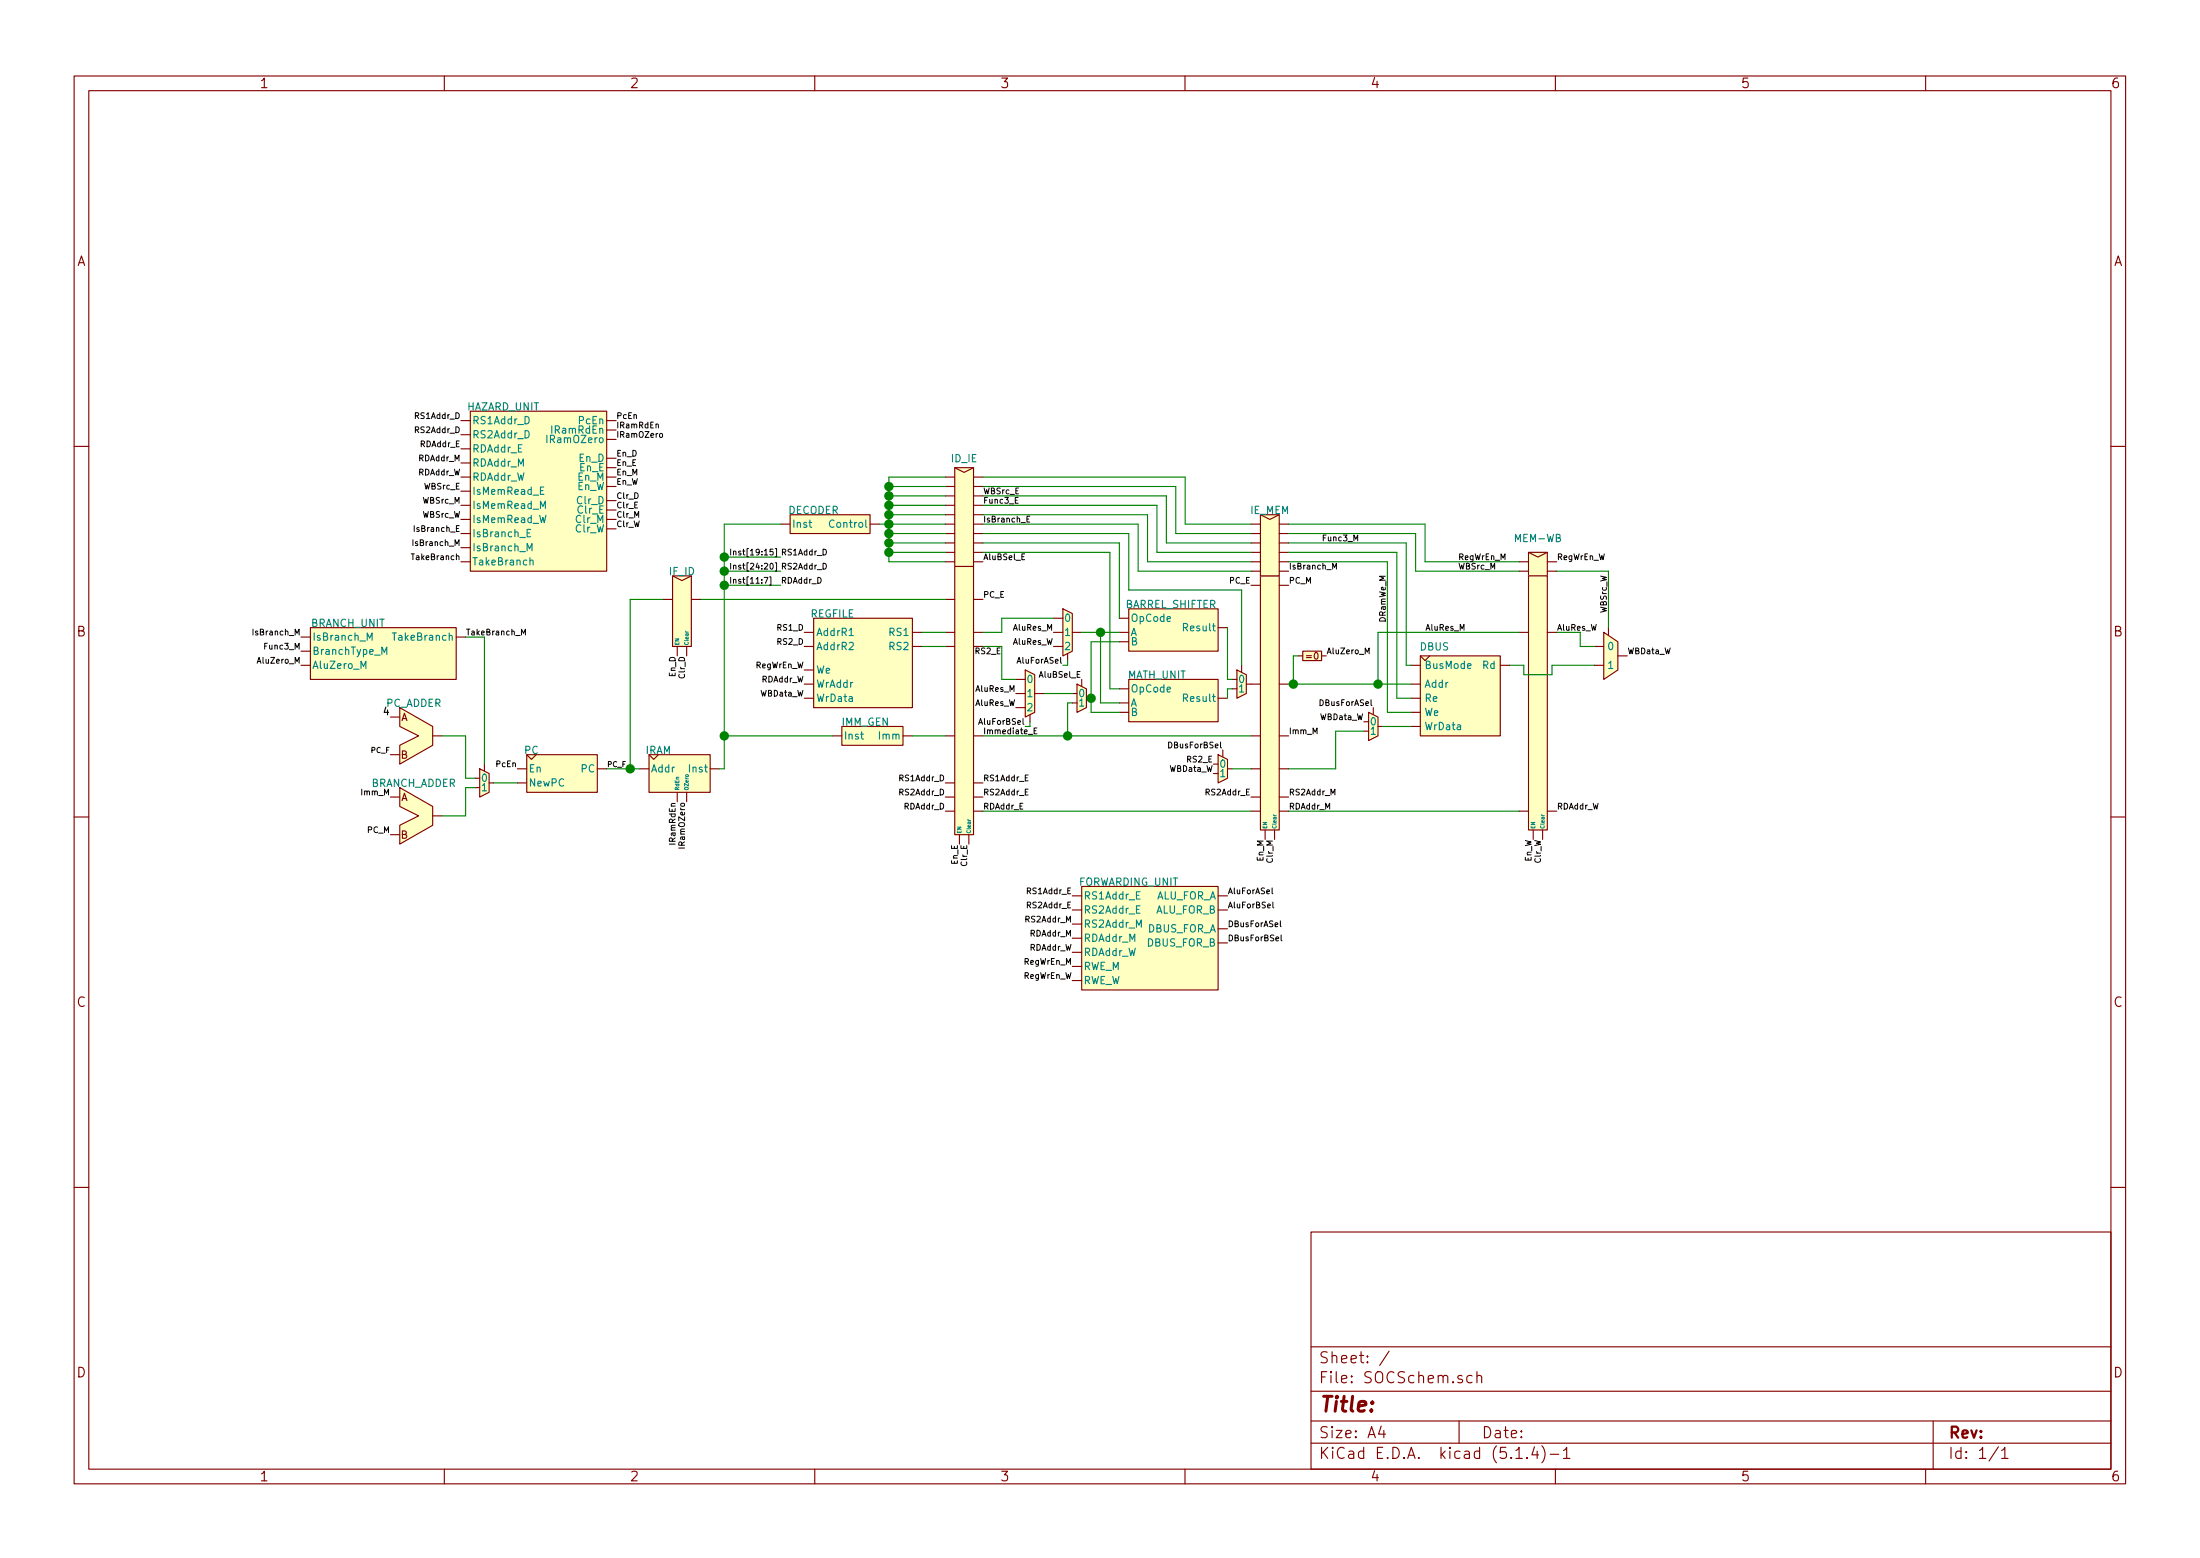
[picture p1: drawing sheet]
<svg xmlns="http://www.w3.org/2000/svg" width="297mm" height="210mm" viewBox="0 0 297 210" stroke-linecap="round" stroke-linejoin="round" font-family="sans-serif">
<g fill="none" stroke="#840000" stroke-width=".15">
<path d="M10 10.3h277v189.9h-277zM12 12.2h273v186.1h-273zM60 10.3v1.9M110 10.3v1.9M160 10.3v1.9M210 10.3v1.9M260 10.3v1.9M62.2 56.8h1.3M62.2 58.7h1.3M63.5 55.5h18.4v21.6h-18.4zM81.9 59.3h1.3M81.9 58h1.3"/>
<path d="M81.9 56.8h1.3M10 60.2h2M62.2 75.8h1.3M62.2 70.1h1.3M62.2 64.4h1.3M62.2 72h1.3M62.2 73.9h1.3M62.2 66.3h1.3M62.2 68.2h1.3M62.2 60.6h1.3M62.2 62.5h1.3M81.9 67.6h1.3"/>
<path d="M81.9 68.8h1.3M81.9 70.1h1.3M81.9 71.4h1.3M81.9 61.8h1.3M81.9 63.1h1.3M81.9 64.4h1.3M81.9 65.7h1.3M90.8 77.7h2.5v9.5h-2.5zM90.8 77.7l1.3 .7 1.2-.7M105.4 70.7h1.3M106.7 69.5h10.8v2.5h-10.8zM117.5 70.7h1.2"/>
<path d="M127.6 75.8h1.3M127.6 64.4h1.3M127.6 65.7h1.3M127.6 72h1.3M127.6 68.2h1.3M127.6 74.5h1.3M127.6 73.3h1.3M127.6 70.7h1.3M127.6 69.5h1.3M127.6 66.9h1.3M128.9 63.1h2.5v13.3h-2.5zM128.9 76.4h2.5v36.2h-2.5z"/>
<path d="M128.9 63.1l1.3 .6 1.2-.6M131.4 75.8h1.3M131.4 64.4h1.3M131.4 65.7h1.3M131.4 72h1.3M131.4 68.2h1.3M131.4 74.5h1.3M131.4 73.3h1.3M131.4 70.7h1.3M131.4 69.5h1.3M131.4 66.9h1.3M168.9 77.1h1.3"/>
<path d="M168.9 75.8h1.3M168.9 72h1.3M168.9 74.5h1.3M168.9 73.3h1.3M168.9 70.7h1.3M168.9 79h1.3M170.2 77.7h2.5v34.3h-2.5zM170.2 69.5h2.5v8.2h-2.5zM170.2 69.5l1.2 .6 1.3-.6M172.7 77.1h1.3M172.7 75.8h1.3M172.7 72h1.3"/>
<path d="M172.7 74.5h1.3M172.7 73.3h1.3M172.7 70.7h1.3M172.7 79h1.3M205.1 77.1h1.3M205.1 75.8h1.3M206.4 74.5h2.5v3.2h-2.5zM206.4 77.7h2.5v34.3h-2.5zM206.4 74.5l1.2 .7 1.3-.7M208.9 77.1h1.3M208.9 75.8h1.3M285 60.2h2"/>
<path d="M40.6 89.8h1.3M40.6 87.9h1.3M40.6 86h1.3M41.9 84.7h19.7v7h-19.7zM52.7 96.8h1.3M54 95.5l4.4 2.5v2.6l-4.4 2.5v-2.5l2.5-1.3-2.5-1.3zM58.4 99.3h1.3M61.6 86h1.3M89.5 80.9h1.3M91.4 87.2v1.3M92.7 87.2v1.3M93.3 80.9h1.3"/>
<path d="M108.6 92.3h1.3M108.6 94.2h1.3M108.6 87.2h1.3M108.6 85.3h1.3M108.6 90.4h1.3M109.9 83.4h13.3v12.1h-13.3zM112.4 99.3h1.3M113.7 98h8.2v2.6h-8.2zM121.9 99.3h1.3M123.2 87.2h1.3M123.2 85.3h1.3M127.6 87.2h1.3"/>
<path d="M127.6 85.3h1.3M127.6 99.3h1.3M127.6 80.9h1.3M131.4 87.2h1.3M131.4 85.3h1.3M131.4 99.3h1.3M131.4 80.9h1.3M137.2 91.7h1.2M137.2 93.6h1.2M137.2 95.5h1.2M138.4 90.4l1.3 .7v5l-1.3 .7zM139.1 96.5v.9"/>
<path d="M139.7 93.6h1.3M142.2 87.2h1.3M142.2 85.3h1.3M142.2 83.4h1.3M143.5 82.2l1.3 .6v5.1l-1.3 .6zM144.1 88.2v.9M144.8 85.3h1.2M144.8 94.9h.6M144.8 93.6h.6M145.4 92.3l1.3 .7v2.5l-1.3 .6zM146 91.7v.9M146.7 94.2h.6"/>
<path d="M151.1 96.1h1.3M151.1 93h1.3M151.1 85.3h1.3M151.1 86.6h1.3M151.1 83.4h1.3M151.1 94.9h1.3M152.4 82.2h12.1v5.7h-12.1zM152.4 91.7h12.1v5.7h-12.1zM164.5 94.2h1.2M164.5 84.7h1.2M166.4 91.7h.6M166.4 93h.6"/>
<path d="M167 90.4l1.3 .7v2.5l-1.3 .6zM167.6 89.8v.9M168.3 92.3h1.9M168.9 99.3h1.3M172.7 92.3h1.3M172.7 99.3h1.3M175.3 88.5h.6M175.9 87.9h2.5v1.2h-2.5zM178.4 88.5h.7M184.1 97.4h.7M184.1 98.7h.7M184.8 96.1l1.3 .7v2.5l-1.3 .6z"/>
<path d="M185.4 95.5v.9M186.1 98h.6M190.5 92.3h1.3M190.5 89.8h1.3M190.5 94.2h1.3M190.5 96.1h1.3M190.5 98h1.3M191.8 88.5h10.8v10.8h-10.8zM191.8 88.5l.6 .6 .6-.6M202.6 89.8h1.2M205.1 85.3h1.3M208.9 85.3h1.3"/>
<path d="M215.3 89.8h1.2M215.3 87.2h1.2M216.5 85.3l1.9 1.3v3.8l-1.9 1.3zM217.2 84.7v1M218.4 88.5h1.3M10 110.3h2M52.7 101.8h1.3M52.7 112.6h1.3M52.7 107.6h1.3M54 106.3l4.4 2.5v2.6l-4.4 2.5v-2.5l2.5-1.3-2.5-1.3zM58.4 110.1h1.3M64.1 105h.7"/>
<path d="M64.1 106.3h.7M64.8 103.8l1.2 .6v2.5l-1.2 .7zM65.4 103.1v.9M66 105.7h.7M69.8 105.7h1.3M69.8 103.8h1.3M71.1 101.8h9.5v5.1h-9.5zM71.1 101.8l.7 .7 .6-.7M80.6 103.8h1.3M86.4 103.8h1.2M87.6 101.8h8.3v5.1h-8.3zM87.6 101.8l.7 .7 .6-.7"/>
<path d="M91.4 106.9v1.3M92.7 106.9v1.3M95.9 103.8h1.3M127.6 105.7h1.3M127.6 109.5h1.3M127.6 107.6h1.3M129.5 112.6v1.3M130.8 112.6v1.3M131.4 105.7h1.3M131.4 109.5h1.3M131.4 107.6h1.3M146 119.6h18.5v14h-18.5z"/>
<path d="M163.8 103.1h.7M163.8 104.4h.7M164.5 101.8l1.2 .7v2.5l-1.2 .7zM165.1 101.2v.9M165.7 103.8h.7M168.9 109.5h1.3M168.9 103.8h1.3M168.9 107.6h1.3M170.8 112v1.3M172.1 112v1.3M172.7 109.5h1.3M172.7 103.8h1.3"/>
<path d="M172.7 107.6h1.3M205.1 109.5h1.3M207 112v1.3M208.3 112v1.3M208.9 109.5h1.3M285 110.3h2M144.8 120.9h1.2M144.8 122.8h1.2M144.8 126.6h1.2M144.8 128.5h1.2M144.8 124.7h1.2M144.8 130.4h1.2"/>
<path d="M144.8 132.3h1.2M164.5 120.9h1.2M164.5 122.8h1.2M164.5 125.3h1.2M164.5 127.2h1.2M10 160.2h2M177 166.3h108v32h-108zM285 160.2h2M60 198.3v1.9M110 198.3v1.9M160 198.3v1.9M177 194.8h108"/>
<path d="M177 191.8h108M177 187.8h108M177 181.8h108M186.5 192.5l-.4 1h1M186.8 193v1M187.6 182.3l-1.3 2M197 191.8v3M198.8 185.7l-.5-.1-.3 .3 .1 .6 .2 .1 .5-.1M199.4 185.7a.38 .38 0 0 1 .7 .1v.8M199.4 185.1v1.5M204.7 196.8h.8M206.2 196.7v.1l-.1-.1h.1v.1"/>
<path d="M207.2 195.2l-.4 1.1h.9M207.5 195.8v1M208.2 195.1a1.71 1.71 0 0 1 0 2.3M209.3 196.3h1.2M210 198.3v1.9M211.1 195.8l.3-.3 .1-.2v1.5M211.1 196.8h.9M260 198.3v1.9M261 191.8v6.5M269.8 195.2l-1.2 2M270.3 195.8l.3-.3 .1-.2v1.5M270.3 196.8h.8"/>
</g>
<g fill="#ffffc2" stroke="#ffffc2" stroke-width=".14">
<path d="M64.8 103.8l1.2 .6v2.5l-1.2 .7z"/>
<path d="M191.8 88.5h10.8v10.8h-10.8z"/>
<path d="M41.9 84.7h19.7v7h-19.7z"/>
<path d="M216.5 85.3l1.9 1.3v3.8l-1.9 1.3z"/>
<path d="M167 90.4l1.3 .7v2.5l-1.3 .6z"/>
<path d="M206.4 74.5h2.5v3.2h-2.5z"/>
<path d="M206.4 77.7h2.5v34.3h-2.5z"/>
<path d="M146 119.6h18.5v14h-18.5z"/>
<path d="M87.6 101.8h8.3v5.1h-8.3z"/>
<path d="M54 95.5l4.4 2.5v2.6l-4.4 2.5v-2.5l2.5-1.3-2.5-1.3z"/>
<path d="M54 106.3l4.4 2.5v2.6l-4.4 2.5v-2.5l2.5-1.3-2.5-1.3z"/>
<path d="M63.5 55.5h18.4v21.6h-18.4z"/>
<path d="M90.8 77.7h2.5v9.5h-2.5z"/>
<path d="M128.9 63.1h2.5v13.3h-2.5z"/>
<path d="M128.9 76.4h2.5v36.2h-2.5z"/>
<path d="M106.7 69.5h10.8v2.5h-10.8z"/>
<path d="M152.4 82.2h12.1v5.7h-12.1z"/>
<path d="M152.4 91.7h12.1v5.7h-12.1z"/>
<path d="M145.4 92.3l1.3 .7v2.5l-1.3 .6z"/>
<path d="M138.4 90.4l1.3 .7v5l-1.3 .7z"/>
<path d="M143.5 82.2l1.3 .6v5.1l-1.3 .6z"/>
<path d="M175.9 87.9h2.5v1.2h-2.5z"/>
<path d="M71.1 101.8h9.5v5.1h-9.5z"/>
<path d="M170.2 77.7h2.5v34.3h-2.5z"/>
<path d="M170.2 69.5h2.5v8.2h-2.5z"/>
<path d="M113.7 98h8.2v2.6h-8.2z"/>
<path d="M109.9 83.4h13.3v12.1h-13.3z"/>
<path d="M164.5 101.8l1.2 .7v2.5l-1.2 .7z"/>
<path d="M184.8 96.1l1.3 .7v2.5l-1.3 .6z"/>
</g>
<g fill="none" stroke="#008484" stroke-width=".15">
<path d="M73.8 58.7v1M71.2 74.3v-1l.3 .8 .3-.8v1M71.2 71.9h.3M71.6 75.7v-.1a.23 .23 0 0 1 .4 .1v.5M71.6 75.3v.9M71.7 71.4h-.5v1h.5M72.9 69.5l.2 1 .2-.7 .2 .7 .2-1M73 68.6v-1l.3 .7 .3-.7v1M73 66.2h.3M73.4 65.7h-.4v1h.4M109.2 70.5h.4M109.3 70.2v.8l.3 .2"/>
<path d="M48.7 90.2v-1l.4 .7 .3-.7v1M49.6 86.4v-1l.3 .7 .3-.7v1M51.6 88.3v-1l.3 .7 .3-.7v1M53 85.4h.5M114.7 85.8h.5M116.2 99.1h.4M116.3 98.7v.9l.3 .1M198.1 89.9l.5-.1v-.2h-.3l-.2 .1 .1 .5h.4M153.9 120.3h-.5v1h.5M153.9 122.2h-.5v1h.5"/>
</g>
<path d="M92.6 85.2l.1 .1M130.7 110.6l.1 .1M172 109.9l.1 .2M208.2 109.9l.1 .2" fill="none" stroke="#008484" stroke-width=".14"/>
<g fill="none" stroke="#008400" stroke-width=".15">
<path d="M97.8 77.1h7.6M97.8 79h7.6M97.8 75.2h7.6M105.4 70.7h-7.6v33.1h-.6M118.7 70.7h8.9M120 65.7h7.6M120 66.9h7.6M120 74.5h7.6M120 73.3h7.6M120 72h7.6M120 68.2h7.6M120 69.5h7.6"/>
<path d="M127.6 64.4h-7.6v11.4h7.6M132.7 64.4h27.3v6.3h8.9M132.7 65.7h26v6.3h10.2M132.7 66.9h24.8v6.4h11.4M132.7 69.5h22.2v6.3h14M132.7 70.7h21v6.4h15.2M132.7 74.5h17.2v18.5h1.2M132.7 68.2h23.5v6.3h12.7M132.7 73.3h18.4v10.1M132.7 72h19.7v7.6h15.2v10.2M174 72h17.1v5.1h14M174 75.8h13.3v20.3h3.2"/>
<path d="M174 73.3h15.9v16.5h.6M174 74.5h14.6v19.7h1.9M174 70.7h18.4v5.1h12.7M210.2 77.1h7v7.6M59.7 99.3h3.2v5.7h1.2M62.9 86h2.5v17.1M89.5 80.9h-4.4v22.9M94.6 80.9h33M97.8 99.3h14.6M123.2 99.3h4.4M124.5 87.2h3.1M124.5 85.3h3.1"/>
<path d="M132.7 99.3h36.2M132.7 87.2h2.6v4.5h1.9M139.1 97.4v.6M141 93.6h3.8M142.2 83.4h-6.9v1.9h-2.6M144.1 89.1v.7h-.6M144.8 94.9h-.7v4.4M146 85.3h5.1M148.6 85.3v9.6h2.5M151.1 86.6h-3.8v9.5h3.8M165.7 84.7v7h.7M166.4 93h-.7v1.2"/>
<path d="M174 92.3h16.5M175.3 88.5h-.7v3.8M184.1 98.7h-3.8v5.1h-6.3M186.7 98h3.8M203.8 89.8h1.9v1.3h3.8v-1.3h5.8M205.1 85.3h-19v7M210.2 85.3h3.2v1.9h1.9M64.1 106.3h-1.2v3.8h-3.2M66.7 105.7h3.1M81.9 103.8h4.5M132.7 109.5h36.2M166.4 103.8h2.5"/>
<path d="M174 109.5h31.1"/>
</g>
<g fill="none" stroke="#000" stroke-width=".14">
<path d="M88.6 57.3h.2l.1 .5M89.1 58.6l.1-.1 .2 .1v.4l-.3-.1zM55.5 74.7h.5M103.2 77.9h.5l-.3 .8M103.9 77.8h.2v1.2h-.2M104 76.1l.1-.1a.43 .43 0 0 1 .3 .4 .43 .43 0 0 1-.3 .4l-.1-.1zM104.4 74.1h-.4v.4l.3-.1 .1 .4-.2 .1-.2-.1M104.7 74h.2v1.2h-.2M104.7 75.9h.2v1.2h-.2M137.5 67.1h-.4v.8h.4M138 75.1h.3M138.4 74.7h-.4v.8h.4"/>
<path d="M138.7 70h.2M139 69.7h-.3v.8h.3M179.9 76.8v-.8l.3 .6 .2-.6v.8M182.8 73v-.8l.3 .6 .2-.6v.8M70.4 85.7v-.8l.3 .6 .2-.6v.8M139.6 98.6h.3M140 98.2h-.4v.8h.4M184.3 88.2v-.8l.3 .6 .3-.6v.8M91.6 114.4h.8M138.8 104.6h-.4v.8h.4M138.8 106.5h-.4v.8h.4M171.8 119.8v.7l.1 .1"/>
<path d="M171.9 121.7v.7l.1 .1M172.9 124.3v.7l.1 .1M173 126.2v.7l.1 .1"/>
</g>
<g fill="#008400" stroke="#008400" stroke-width=".25">
<circle cx="97.8" cy="75.2" r=".51"/>
<circle cx="144.1" cy="99.3" r=".51"/>
<circle cx="97.8" cy="77.1" r=".51"/>
<circle cx="174.6" cy="92.3" r=".51"/>
<circle cx="120" cy="69.5" r=".51"/>
<circle cx="120" cy="68.2" r=".51"/>
<circle cx="85.1" cy="103.8" r=".51"/>
<circle cx="186.1" cy="92.3" r=".51"/>
<circle cx="97.8" cy="99.3" r=".51"/>
<circle cx="147.3" cy="94.2" r=".51"/>
<circle cx="120" cy="66.9" r=".51"/>
<circle cx="120" cy="74.5" r=".51"/>
<circle cx="120" cy="73.3" r=".51"/>
<circle cx="120" cy="65.7" r=".51"/>
<circle cx="148.6" cy="85.3" r=".51"/>
<circle cx="120" cy="70.7" r=".51"/>
<circle cx="120" cy="72" r=".51"/>
<circle cx="97.8" cy="79" r=".51"/>
</g>
<text font-size="2.8" fill="#840000" x="178" y="190.5">Title:</text>
<g font-size="2.1" fill="#840000">
<text x="178" y="184">Sheet: /</text>
<text x="178" y="186.7">File: SOCSchem.sch</text>
<text x="178" y="196.9">KiCad E.D.A. kicad (5.1.4)-1</text>
<text x="178" y="194.1">Size: A4</text>
<text x="200" y="194.1">Date:</text>
<text x="263" y="194.1">Rev:</text>
<text x="263" y="196.9">Id: 1/1</text>
</g>
<g font-size="1.8" fill="#840000">
<text x="35" y="11.9">1</text>
<text x="85" y="11.9">2</text>
<text x="135" y="11.9">3</text>
<text x="185" y="11.9">4</text>
<text x="235" y="11.9">5</text>
<text x="285" y="11.9">6</text>
<text x="10.4" y="35.9">A</text>
<text x="285.4" y="35.9">A</text>
<text x="10.4" y="85.9">B</text>
<text x="285.4" y="85.9">B</text>
<text x="10.4" y="135.9">C</text>
<text x="285.4" y="135.9">C</text>
<text x="10.4" y="185.9">D</text>
<text x="285.4" y="185.9">D</text>
<text x="35" y="199.9">1</text>
<text x="85" y="199.9">2</text>
<text x="135" y="199.9">3</text>
<text x="185" y="199.9">4</text>
<text x="235" y="199.9">5</text>
<text x="285" y="199.9">6</text>
</g>
<g font-size="1.4" fill="#008484">
<text x="63" y="55.4">HAZARD_UNIT</text>
<text x="63.7" y="57.2">RS1Addr_D</text>
<text x="63.7" y="59.2">RS2Addr_D</text>
<text x="74.3" y="59.8">IRamOZero</text>
<text x="74.7" y="58.5">IRamRdEn</text>
<text x="78.3" y="57.2">PcEn</text>
<text x="63.7" y="61.1">RDAddr_E</text>
<text x="63.7" y="63">RDAddr_M</text>
<text x="63.7" y="64.9">RDAddr_W</text>
<text x="78" y="64.9">En_M</text>
<text x="78.2" y="62.3">En_D</text>
<text x="78.3" y="63.6">En_E</text>
<text x="128.4" y="62.4">ID_IE</text>
<text x="63.7" y="66.8">IsMemRead_E</text>
<text x="63.7" y="68.7">IsMemRead_M</text>
<text x="63.7" y="70.6">IsMemRead_W</text>
<text x="77.7" y="71.9">Clr_W</text>
<text x="77.9" y="70.6">Clr_M</text>
<text x="77.9" y="66.1">En_W</text>
<text x="78" y="68">Clr_D</text>
<text x="78.1" y="69.3">Clr_E</text>
<text x="106.4" y="69.4">DECODER</text>
<text x="106.9" y="71.2">Inst</text>
<text x="112.4" y="71.2">Control</text>
<text x="168.8" y="69.4">IE_MEM</text>
<text x="63.7" y="72.5">IsBranch_E</text>
<text x="63.7" y="74.4">IsBranch_M</text>
<text x="63.7" y="76.3">TakeBranch</text>
<text x="90.4" y="77.6">IF_ID</text>
<text x="204.7" y="73.1">MEM-WB</text>
<text x="109.4" y="83.3">REGFILE</text>
<text x="143.6" y="83.9">0</text>
<text x="151.9" y="82.1">BARREL_SHIFTER</text>
<text x="152.6" y="83.9">OpCode</text>
<text x="42" y="84.6">BRANCH_UNIT</text>
<text x="42.1" y="88.4">BranchType_M</text>
<text x="42.1" y="86.5">IsBranch_M</text>
<text x="53.5" y="86.5">TakeBranch</text>
<text x="110.2" y="85.8">AddrR1</text>
<text x="110.2" y="87.7">AddrR2</text>
<text x="120.2" y="85.8">RS1</text>
<text x="120.2" y="87.7">RS2</text>
<text x="143.6" y="85.8">1</text>
<text x="143.6" y="87.7">2</text>
<text x="152.6" y="85.8">A</text>
<text x="152.6" y="87.1">B</text>
<text x="160" y="85.2">Result</text>
<text x="191.7" y="87.8">DBUS</text>
<text x="216.9" y="87.7">0</text>
<text x="42.1" y="90.3">AluZero_M</text>
<text x="52.1" y="95.4">PC_ADDER</text>
<text x="110.2" y="90.9">We</text>
<text x="110.2" y="92.8">WrAddr</text>
<text x="110.2" y="94.7">WrData</text>
<text x="138.5" y="92.2">0</text>
<text x="138.5" y="94.1">1</text>
<text x="138.5" y="96">2</text>
<text x="145.5" y="94.1">0</text>
<text x="145.5" y="95.3">1</text>
<text x="152.2" y="91.6">MATH_UNIT</text>
<text x="152.6" y="95.3">A</text>
<text x="152.6" y="93.4">OpCode</text>
<text x="160" y="94.7">Result</text>
<text x="167.1" y="92.2">0</text>
<text x="167.1" y="93.4">1</text>
<text x="192.3" y="92.8">Addr</text>
<text x="192.3" y="90.3">BusMode</text>
<text x="192.3" y="94.7">Re</text>
<text x="200.2" y="90.3">Rd</text>
<text x="216.9" y="90.3">1</text>
<text x="70.8" y="101.7">PC</text>
<text x="87.1" y="101.7">IRAM</text>
<text x="113.6" y="97.9">IMM_GEN</text>
<text x="113.9" y="99.8">Inst</text>
<text x="118.9" y="99.8">Imm</text>
<text x="152.6" y="96.6">B</text>
<text x="184.9" y="97.9">0</text>
<text x="184.9" y="99.2">1</text>
<text x="192.3" y="96.6">We</text>
<text x="192.3" y="98.5">WrData</text>
<text x="50.1" y="106.2">BRANCH_ADDER</text>
<text x="64.9" y="105.5">0</text>
<text x="64.9" y="106.8">1</text>
<text x="71.3" y="104.2">En</text>
<text x="71.3" y="106.1">NewPC</text>
<text x="78.5" y="104.2">PC</text>
<text x="87.8" y="104.2">Addr</text>
<text x="93.2" y="104.2">Inst</text>
<text x="164.6" y="103.6">0</text>
<text x="164.6" y="104.9">1</text>
<text x="145.6" y="119.5">FORWARDING_UNIT</text>
<text x="146.3" y="121.4">RS1Addr_E</text>
<text x="146.3" y="123.3">RS2Addr_E</text>
<text x="146.3" y="125.2">RS2Addr_M</text>
<text x="154.9" y="125.8">DBUS_FOR_A</text>
<text x="156" y="121.4">ALU_FOR_A</text>
<text x="156" y="123.3">ALU_FOR_B</text>
<text x="146.3" y="127.1">RDAddr_M</text>
<text x="146.3" y="129">RDAddr_W</text>
<text x="146.3" y="130.9">RWE_M</text>
<text x="154.9" y="127.7">DBUS_FOR_B</text>
<text x="146.3" y="132.8">RWE_W</text>
</g>
<text font-size="1.4" x="51.9" y="96.5">4</text>
<g font-size="1.4" fill="#840000">
<text x="54.1" y="97.3">A</text>
<text x="54.1" y="102.4">B</text>
<text x="54.1" y="108.1">A</text>
<text x="54.1" y="113.2">B</text>
</g>
<text font-size="1.2" fill="#840000" x="176.5" y="89">=0</text>
<g font-size="1.1">
<text x="56.1" y="58.4">RS2Addr_D</text>
<text x="56.1" y="56.5">RS1Addr_D</text>
<text x="83.2" y="56.5">PcEn</text>
<text x="83.2" y="57.8">IRamRdEn</text>
<text x="83.2" y="59.1">IRamOZero</text>
<text x="56.4" y="64.2">RDAddr_W</text>
<text x="56.6" y="62.2">RDAddr_M</text>
<text x="56.7" y="60.3">RDAddr_E</text>
<text x="83.2" y="62.9">En_E</text>
<text x="83.2" y="61.6">En_D</text>
<text x="83.2" y="64.2">En_M</text>
<text x="83.2" y="65.4">En_W</text>
<text x="56.2" y="71.8">IsBranch_E</text>
<text x="57" y="69.9">WBSrc_W</text>
<text x="57.1" y="68">WBSrc_M</text>
<text x="57.3" y="66.1">WBSrc_E</text>
<text x="83.2" y="69.9">Clr_M</text>
<text x="83.2" y="68.6">Clr_E</text>
<text x="83.2" y="67.3">Clr_D</text>
<text x="83.2" y="71.1">Clr_W</text>
<text x="132.7" y="66.7">WBSrc_E</text>
<text x="132.7" y="70.5">IsBranch_E</text>
<text x="132.7" y="68">Func3_E</text>
<text x="56" y="75.6">TakeBranch</text>
<text x="56" y="73.7">IsBranch_M</text>
<text x="98.4" y="74.9">Inst[19:15]</text>
<text x="98.4" y="76.9">Inst[24:20]</text>
<text x="105.4" y="76.9">RS2Addr_D</text>
<text x="105.4" y="74.9">RS1Addr_D</text>
<text x="132.7" y="75.6">AluBSel_E</text>
<text x="174" y="76.9">IsBranch_M</text>
<text x="178.4" y="73">Func3_M</text>
<text x="196.8" y="75.6">RegWrEn_M</text>
<text x="196.8" y="76.9">WBSrc_M</text>
<text x="210.2" y="75.6">RegWrEn_W</text>
<text x="98.4" y="78.8">Inst[11:7]</text>
<text x="105.4" y="78.8">RDAddr_D</text>
<text x="132.7" y="80.7">PC_E</text>
<text x="166" y="78.8">PC_E</text>
<text x="174" y="78.8">PC_M</text>
<text x="216.9" y="82.8" transform="rotate(-90 216.9 82.8)">WBSrc_W</text>
<text x="34.4" y="85.7">IsBranch_M</text>
<text x="35" y="89.6">AluZero_M</text>
<text x="35.9" y="87.6">Func3_M</text>
<text x="62.9" y="85.7">TakeBranch_M</text>
<text x="105.1" y="87">RS2_D</text>
<text x="105.1" y="85.1">RS1_D</text>
<text x="131.8" y="88.3">RS2_E</text>
<text x="136.8" y="87">AluRes_W</text>
<text x="136.9" y="85.1">AluRes_M</text>
<text x="137.5" y="89.6">AluForASel</text>
<text x="179.1" y="88.3">AluZero_M</text>
<text x="187.1" y="84.1" transform="rotate(-90 187.1 84.1)">DRamWe_M</text>
<text x="192.4" y="85.1">AluRes_M</text>
<text x="210.2" y="85.1">AluRes_W</text>
<text x="219.7" y="88.3">WBData_W</text>
<text x="91.2" y="91.3" transform="rotate(-90 91.2 91.3)">En_D</text>
<text x="92.5" y="91.4" transform="rotate(-90 92.5 91.4)">Clr_D</text>
<text x="102" y="90.2">RegWrEn_W</text>
<text x="102.7" y="94">WBData_W</text>
<text x="102.8" y="92.1">RDAddr_W</text>
<text x="131.7" y="95.3">AluRes_W</text>
<text x="131.9" y="93.4">AluRes_M</text>
<text x="140.5" y="91.5">AluBSel_E</text>
<text x="178.4" y="95.3">DBusForASel</text>
<text x="132.5" y="97.8">AluForBSel</text>
<text x="132.7" y="99.1">Immediate_E</text>
<text x="158" y="101">DBusForBSel</text>
<text x="174" y="99.1">Imm_M</text>
<text x="178.3" y="97.2">WBData_W</text>
<text x="48.9" y="107.3">Imm_M</text>
<text x="67.1" y="103.5">PcEn</text>
<text x="121.5" y="107.3">RS2Addr_D</text>
<text x="121.5" y="105.4">RS1Addr_D</text>
<text x="132.7" y="105.4">RS1Addr_E</text>
<text x="132.7" y="107.3">RS2Addr_E</text>
<text x="158" y="104.2">WBData_W</text>
<text x="160.4" y="102.9">RS2_E</text>
<text x="162.9" y="107.3">RS2Addr_E</text>
<text x="174" y="107.3">RS2Addr_M</text>
<text x="49.7" y="112.4">PC_M</text>
<text x="91.2" y="113.7" transform="rotate(-90 91.2 113.7)">IRamRdEn</text>
<text x="122.1" y="109.2">RDAddr_D</text>
<text x="132.7" y="109.2">RDAddr_E</text>
<text x="174" y="109.2">RDAddr_M</text>
<text x="210.2" y="109.2">RDAddr_W</text>
<text x="92.5" y="114.1" transform="rotate(-90 92.5 114.1)">IRamOZero</text>
<text x="129.3" y="116.7" transform="rotate(-90 129.3 116.7)">En_E</text>
<text x="130.6" y="116.8" transform="rotate(-90 130.6 116.8)">Clr_E</text>
<text x="170.6" y="116.2" transform="rotate(-90 170.6 116.2)">En_M</text>
<text x="171.9" y="116.3" transform="rotate(-90 171.9 116.3)">Clr_M</text>
<text x="206.8" y="116.3" transform="rotate(-90 206.8 116.3)">En_W</text>
<text x="208.1" y="116.5" transform="rotate(-90 208.1 116.5)">Clr_W</text>
<text x="138.6" y="124.5">RS2Addr_M</text>
<text x="138.7" y="122.6">RS2Addr_E</text>
<text x="138.7" y="120.7">RS1Addr_E</text>
<text x="165.7" y="122.6">AluForBSel</text>
<text x="165.7" y="120.7">AluForASel</text>
<text x="165.7" y="125.1">DBusForASel</text>
<text x="138.3" y="130.2">RegWrEn_M</text>
<text x="139" y="128.3">RDAddr_W</text>
<text x="139.1" y="126.4">RDAddr_M</text>
<text x="165.7" y="127">DBusForBSel</text>
<text x="138.2" y="132.1">RegWrEn_W</text>
</g>
<g font-size="1">
<text x="50.2" y="101.6">PC_F</text>
<text x="81.9" y="103.5">PC_F</text>
</g>
<g font-size=".7" fill="#008484">
<text x="91.7" y="87.1" transform="rotate(-90 91.7 87.1)">EN</text>
<text x="93" y="87.1" transform="rotate(-90 93 87.1)">Clear</text>
<text x="91.7" y="106.7" transform="rotate(-90 91.7 106.7)">RdEn</text>
<text x="93" y="106.7" transform="rotate(-90 93 106.7)">OZero</text>
<text x="129.8" y="112.5" transform="rotate(-90 129.8 112.5)">EN</text>
<text x="131.1" y="112.5" transform="rotate(-90 131.1 112.5)">Clear</text>
<text x="171.1" y="111.9" transform="rotate(-90 171.1 111.9)">EN</text>
<text x="172.3" y="111.9" transform="rotate(-90 172.3 111.9)">Clear</text>
<text x="207.3" y="111.9" transform="rotate(-90 207.3 111.9)">EN</text>
<text x="208.5" y="111.9" transform="rotate(-90 208.5 111.9)">Clear</text>
</g>
</svg>
